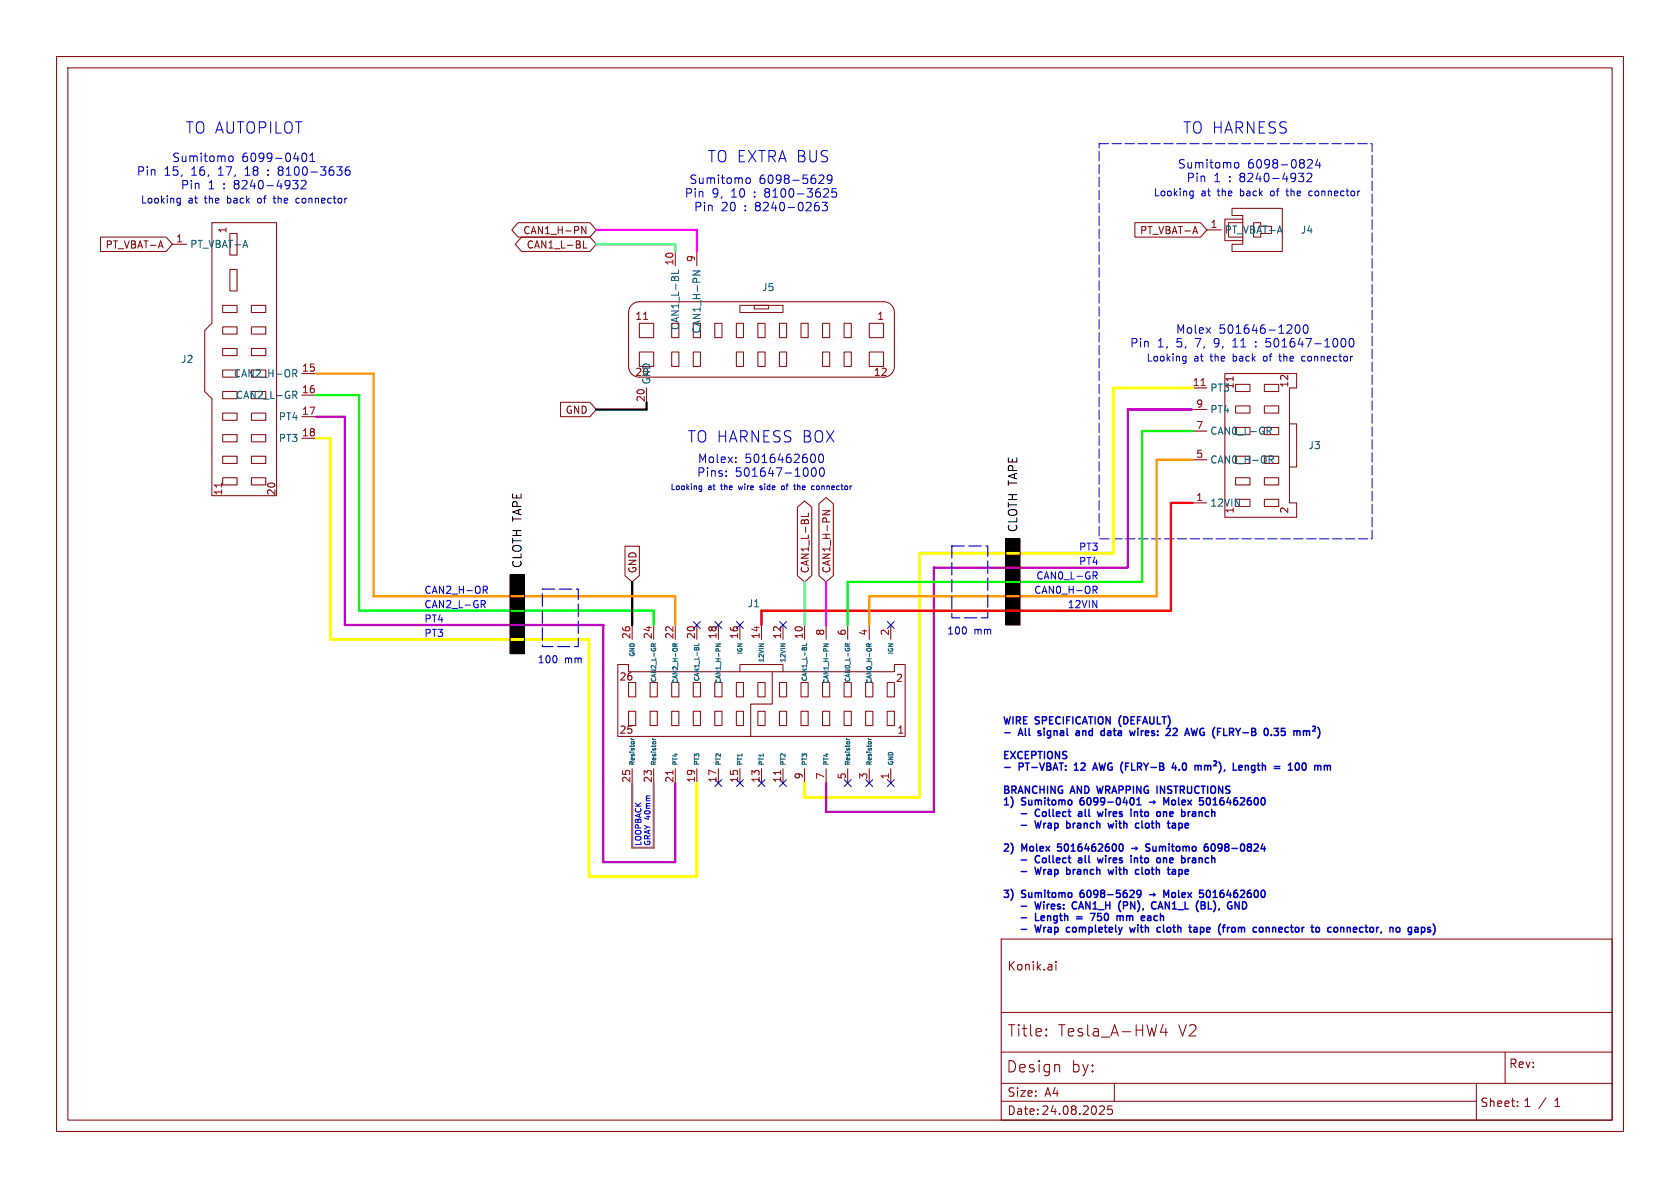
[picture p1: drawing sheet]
<svg xmlns="http://www.w3.org/2000/svg" width="297mm" height="210mm" viewBox="0 0 297 210" stroke-linecap="round" stroke-linejoin="round" font-family="sans-serif">
<g fill="none" stroke="#840000" stroke-width=".18">
<path d="M10 10h277v190h-277zM12 12h273v186h-273zM37.5 39.4h11.4v48.2h-11.4v-17.1l-1.3-1.3v-10.8l1.3-1.2zM91.6 39.4h12.7l1.1 1.2-1.1 1.3h-12.7l-1.1-1.3zM200.6 39.4h11.6l1.2 1.2-1.2 1.3h-11.6zM217.8 36.8h8.9v7.7h-8.9v-1.3h1.9v-5.1h-1.9zM219.7 38.7h-3.2v3.8h3.2M219.7 39.4h-2.5v2.5h2.5M17.8 41.9h11.6l1.1 1.3-1.1 1.3h-11.6zM28.4 42.6l.4 1.3M30.5 43.2h2.5M39.4 57.8h2.5v1.3h-2.5z"/>
<path d="M39.4 54h2.5v1.2h-2.5zM40.6 47.6h1.3v3.8h-1.3zM40.6 41.3h1.3v3.8h-1.3zM44.4 57.8h2.6v1.3h-2.6zM44.4 54h2.6v1.2h-2.6zM92.2 41.9h12.1l1.1 1.3-1.1 1.3h-12.1l-1.1-1.3zM102.9 40l.7 1.3v-1.3M103.2 42.6v1.3h.6M111.7 53.9l.5-.4 .8-.2h43.2a1.9 1.9 0 0 1 1.9 1.9v9.6a1.91 1.91 0 0 1-1.9 1.9h-43.2a1.9 1.9 0 0 1-1.9-1.9v-9.7l.2-.7zM113 57.2h2.6v2.5h-2.6zM113.8 56.5h.7M118.7 57.2h1.3v2.5h-1.3z"/>
<path d="M119.4 44.5v2.5M122.6 57.2h1.2v2.5h-1.2zM123.2 44.5v2.5M126.4 57.2h1.2v2.5h-1.2zM130.2 57.2h1.2v2.5h-1.2zM130.8 54h7.6v1.2h-7.6zM133.3 54h2.6v.6h-2.6zM134 57.2h1.3v2.5h-1.3zM137.8 57.2h1.3v2.5h-1.3zM141.6 57.2h1.3v2.5h-1.3zM145.4 57.2h1.3v2.5h-1.3zM149.2 57.2h1.3v2.5h-1.3z"/>
<path d="M153.7 57.2h2.5v2.5h-2.5zM211.3 40l.4 1.3M213.4 40.6h2.5M222.9 40v-.6h-1.3v2.5h1.3v-.6M39.4 76.8h2.5v1.3h-2.5zM39.4 73h2.5v1.3h-2.5zM39.4 69.2h2.5v1.3h-2.5zM39.4 65.4h2.5v1.3h-2.5zM39.4 61.6h2.5v1.3h-2.5zM44.4 76.8h2.6v1.3h-2.6zM44.4 73h2.6v1.3h-2.6zM44.4 61.6h2.6v1.3h-2.6z"/>
<path d="M53.3 77.5h2.6M53.3 73.7h2.6M53.3 69.9h2.6M53.3 66h2.6M99.1 71.1h5.2l1.1 1.3-1.1 1.3h-5.2zM113 62.2h2.6v2.6h-2.6zM114.3 68.6v2.5M118.7 62.2h1.3v2.6h-1.3zM122.6 62.2h1.2v2.6h-1.2zM130.2 62.2h1.2v2.6h-1.2zM134 62.2h1.3v2.6h-1.3zM137.8 62.2h1.3v2.6h-1.3z"/>
<path d="M145.4 62.2h1.3v2.6h-1.3zM149.2 62.2h1.3v2.6h-1.3zM153.7 62.2h2.5v2.6h-2.5zM156.1 65.1l.4 .1 .2 .3-.8 .9h.8M210.8 68.6h2.6M210.8 72.4h2.6M210.8 76.2h2.6M216.5 66h12.7v2.6h-1.2v6.3h1.2v7.7h-1.2v6.3h1.2v2.5h-12.7zM218 66.6v.7M218.4 67.9h2.6v1.3h-2.6zM218.4 71.8h2.6v1.2h-2.6zM223.5 67.9h2.6v1.3h-2.6z"/>
<path d="M223.5 71.8h2.6v1.2h-2.6zM223.5 75.6h2.6v1.2h-2.6zM227.7 66.3v.8l-1-.8-.3 .2v.4M228 74.9v7.7M39.2 85.4v.7M39.4 84.5h2.5v1.2h-2.5zM39.4 80.6h2.5v1.3h-2.5zM44.4 84.5h2.6v1.2h-2.6zM44.4 80.6h2.6v1.3h-2.6zM47.3 85.8a.68 .68 0 0 1 .7-.4 .68 .68 0 0 1 .6 .4M110.5 96.6h2.5v5.2l-1.2 1.1-1.3-1.1zM141 89.7l1.2-1.2 1.3 1.2v12.1l-1.3 1.1-1.2-1.1z"/>
<path d="M142.9 90.7v.6h-1.3M144.8 89.1l1.2-1.2 1.3 1.2v12.7l-1.3 1.1-1.2-1.1zM145.5 90.3h1.2l-1.2 .7M210.8 81.3h2.6M210.8 88.9h2.6M218.4 84.5h2.6v1.2h-2.6zM218.4 88.3h2.6v1.2h-2.6zM223.5 80.6h2.6v1.3h-2.6zM223.5 84.5h2.6v1.2h-2.6zM223.5 88.3h2.6v1.2h-2.6zM109.2 117.5h1.9v1.2h19.7v-1.2h7.6v1.2h19.7v-1.2h1.9v12.7h-50.8zM111.8 110.5v2.5"/>
<path d="M115.6 110.5v2.5M119.4 110.5v2.5M123.2 110.5v2.5M127 110.5v2.5M130.8 118.7h7.6M130.8 110.5v2.5M134.6 110.5v2.5M136.5 118.7v5.8h-3.8v5.7M138.4 110.5v2.5M142.2 110.5v2.5M146 110.5v2.5M149.9 110.5v2.5"/>
<path d="M153.7 110.5v2.5M157.5 110.5v2.5M111.1 120.7h1.3v2.5h-1.3zM111.1 125.7h1.3v2.6h-1.3zM111.8 135.9v2.5M114.9 120.7h1.3v2.5h-1.3zM114.9 125.7h1.3v2.6h-1.3zM115.6 135.9v2.5M118.7 120.7h1.3v2.5h-1.3zM118.7 125.7h1.3v2.6h-1.3zM119.4 135.9v2.5M122.6 120.7h1.2v2.5h-1.2z"/>
<path d="M122.6 125.7h1.2v2.6h-1.2zM123.2 135.9v2.5M126.4 120.7h1.2v2.5h-1.2zM126.4 125.7h1.2v2.6h-1.2zM127 135.9v2.5M130.2 120.7h1.2v2.5h-1.2zM130.2 125.7h1.2v2.6h-1.2zM130.8 135.9v2.5M134 120.7h1.3v2.5h-1.3zM134 125.7h1.3v2.6h-1.3zM134.6 135.9v2.5M137.8 120.7h1.3v2.5h-1.3z"/>
<path d="M137.8 125.7h1.3v2.6h-1.3zM138.4 135.9v2.5M141.6 120.7h1.3v2.5h-1.3zM141.6 125.7h1.3v2.6h-1.3zM142.2 135.9v2.5M145.4 120.7h1.3v2.5h-1.3zM145.4 125.7h1.3v2.6h-1.3zM146 135.9v2.5M149.2 120.7h1.3v2.5h-1.3zM149.2 125.7h1.3v2.6h-1.3zM149.9 135.9v2.5M153 120.7h1.3v2.5h-1.3z"/>
<path d="M153 125.7h1.3v2.6h-1.3zM153.7 135.9v2.5M156.8 120.7h1.3v2.5h-1.3zM156.8 125.7h1.3v2.6h-1.3zM157.5 135.9v2.5M177 179h108M177 166h108v32h-108zM186.7 170v.1M186.7 170.5v1M177 191.5h108M177 186h108M177 194.7h84"/>
<path d="M185 183h.1l-.1 .1M185 183h-.1l.1 .1M185 181.9v.2M185 183v.1M185 181.9l.1 .1-.1 .1M185 181.9l-.1 .1 .1 .1M187.2 188.3l.1 1.2M195 195.5l.2 .3v.3l-.9 .9h.9M196.6 195.5h-.7l-.1 .7 .2-.1h.5l.2 .3-.1 .5-.2 .1-.6-.1M197 191.5v3.2M205.6 181l-.5 1.5h1.3M206.1 181.8v1.3"/>
<path d="M261 191.5v6.5M266.1 186v5.5M268.3 195.5v.1M268.3 194.7v.1M273.3 194l-1.3 2"/>
</g>
<path d="M177.8 95.3h2.5v15.2h-2.5zM90.2 101.6h2.5v14h-2.5z" fill="#000"/>
<g fill="none" stroke="#006464" stroke-width=".18">
<path d="M226.2 39.9l.5 1.3M43.4 42.5l.4 1.3M120 47.7v.6h-1.3M122.5 47.9h1.3l-1.3 .7M51.8 69.2h.4l.3 .2-.1 .4h-.6M51.8 65.3h.4l.3 .3-.1 .4h-.6M52.1 69.8l.4 .6M52.1 66l.4 .6M224 75.5h.5l.2 .3-.1 .3-.6 .1M224.3 76.2l.4 .6M224.4 80.6h.5l.2 .2-.1 .4-.6 .1M224.7 81.3l.4 .6"/>
<path d="M115.1 114.2v-.3l.2-.1 .2 .1 .1 .3M115.9 113.8l-.3 .3M118.9 114.2v-.3l.2-.1 .2 .1 .1 .3M119.7 113.8l-.3 .3M123.6 113.7v.4h-.8M126.6 113.8h.8l-.8 .5h.8M134.2 113.8h.8l-.8 .5M138 113.8h.8l-.8 .5M142.6 113.7v.4h-.8M145.6 113.8h.8l-.8 .5h.8M149.4 114.2v-.3l.2-.1 .2 .1v.3M150.2 113.8l-.4 .3"/>
<path d="M153.2 114.2v-.3l.2-.1 .2 .1 .1 .3M154 113.8l-.3 .3M111.6 130.7h.5M111.6 130.5l.1 .2M115.4 130.7h.5M115.4 130.5l.2 .2M149.7 130.7h.5M149.7 130.5l.1 .2M153.5 130.7h.5M153.5 130.5l.2 .2"/>
</g>
<path d="M212.3 68.2h.8M119 136.2v.7M138 136.2v.7" fill="none" stroke="#a90000" stroke-width=".18"/>
<path d="M194.3 25.4h48.3v69.9h-48.3v-69.9" fill="none" stroke="#0000c2" stroke-width=".18" stroke-dasharray="1.7 .6"/>
<path d="M85.1 106.2h.5l.2 .2-.1 .4h-.6M85.4 106.8l.4 .6M85.4 103.6h.5l.3 .3-.2 .3-.6 .1M85.7 104.3l.5 .6M193.2 103.6h.5l.3 .3-.2 .3-.6 .1M193.2 101.1h.5l.3 .2-.2 .4-.6 .1M193.5 101.8l.5 .6M193.5 104.3l.5 .6" fill="none" stroke="#00f" stroke-width=".18"/>
<path d="M55.9 69.9h7.6v38.1h52.1v2.5M210.8 76.2h-8.9v26.7h-52v7.6" fill="none" stroke="#0f0" stroke-width=".41"/>
<path d="M58.4 77.5v35.5h45.7v41.9h19.1v-16.5M210.8 68.6h-14v29.2h-34.2v43.2h-20.4v-2.6" fill="none" stroke="#ff0" stroke-width=".5"/>
<path d="M55.9 73.7h5.1v36.8h45.7v41.9h12.7v-14M210.8 72.4h-11.4v27.9h-34.3v43.2h-19.1v-5.1" fill="none" stroke="#c200c2" stroke-width=".41"/>
<path d="M55.9 66h10.1v39.4h53.4v5.1M210.8 81.3h-6.3v24.1h-50.8v5.1" fill="none" stroke="#f90" stroke-width=".41"/>
<path d="M105.4 43.2h14v1.3M142.2 102.9v7.6" fill="none" stroke="#0ff" stroke-width=".4"/>
<path d="M114.3 71.1v1.3h-8.9M111.8 102.9v7.6" fill="none" stroke="#000" stroke-width=".4"/>
<path d="M105.4 40.6h17.8v3.9M146 102.9v7.6" fill="none" stroke="#f0f" stroke-width=".4"/>
<path d="M210.8 88.9h-3.8v19.1h-72.4v2.5" fill="none" stroke="#f00" stroke-width=".41"/>
<path d="M55.9 77.5h2.5" fill="none" stroke="#ff0" stroke-width=".41"/>
<path d="M111.8 138.4v11.5h3.8v-11.5" fill="none" stroke="#848484" stroke-width=".41"/>
<g fill="none" stroke="#000084" stroke-width=".18">
<path d="M122.6 109.9l1.2 1.2M123.8 109.9l-1.2 1.2M126.4 109.9l1.2 1.2M127.6 109.9l-1.2 1.2M130.2 109.9l1.2 1.2M131.4 109.9l-1.2 1.2M137.8 109.9l1.2 1.2M139 109.9l-1.2 1.2M156.9 109.9l1.2 1.2M158.1 109.9l-1.2 1.2M126.4 137.8l1.2 1.2M127.6 137.8l-1.2 1.2"/>
<path d="M130.2 137.8l1.2 1.2M131.4 137.8l-1.2 1.2M134 137.8l1.2 1.2M135.2 137.8l-1.2 1.2M137.8 137.8l1.2 1.2M139 137.8l-1.2 1.2M149.3 137.8l1.2 1.2M150.5 137.8l-1.2 1.2M153.1 137.8l1.2 1.2M154.3 137.8l-1.2 1.2M156.9 137.8l1.2 1.2M158.1 137.8l-1.2 1.2"/>
</g>
<g fill="none" stroke="#0000c2" stroke-width=".18">
<path d="M31.5 35l.4 .1M31.9 35v1.1l-.1 .2h-.4M31.9 35.8l-.4 .1M40.5 27.7l.2-.1 .4 .1 .1 .6-.1 .2-.4 .1-.2-.2zM48.3 35h.4M48.4 34.6l.1 1.2M52.7 31.9l-.5 .6 .4 .1 .1 .5-.3 .3h-.4M52.8 35l-.4 .1-.1 .2 .1 .5 .4 .1M53.5 27.2l.2-.1a.81 .81 0 0 1 .6 .6 .81 .81 0 0 1-.3 .8l-.1 .1a.81 .81 0 0 1-.4-1.4zM54 32v.5l-.8 .9h.9M54.8 28.6h.8M54.8 27.5l.4-.4v1.5"/>
<path d="M59.5 29.5h1l-.5 .5M60.4 30.2v.6M61.8 29.5a.59 .59 0 0 0-.8 .6v.6l.2 .2 .4 .1 .2-.2 .1-.5-.1-.2-.5-.1-.3 .3M131.9 31.6l.3-.2 .4 .2 .1 .6-.2 .2h-.3l-.3-.1zM144.3 36.3l.4 .1 .1 .2v.5l-.5 .2M144.8 31.1l.6-.2 .2 .2 .1 .3-1 1h1M145.3 35.8h1l-.5 .5 .4 .2v.6l-.2 .2h-.5l-.2-.2M145.8 33.4h.5l.2 .4-1 1.1h1M147.1 31.6l-.3 .3h-.3l-.3-.3 .2-.6 .4-.1 .2 .2a.99 .99 0 0 1-.3 1.3h-.3M147.8 33.4h-.7l-.1 .7 .3-.2 .5 .1 .1 .2-.1 .5-.2 .2-.6-.2M210.6 33.8h.3M210.9 33.8v1l-.1 .2h-.3"/>
<path d="M210.9 34.6h-.3M218.3 28.9l.2-.2 .4 .2 .1 .5-.1 .2-.4 .1-.2-.1zM227.3 33.8h.5M227.5 33.3l.1 1.3M230.5 30.6l-.5 .6 .4 .1 .1 .5-.3 .3h-.4M231.1 30.7l.5-.1 .2 .2 .1 .3-.9 1h.9M231.2 28.4l.5-.2 .2 .2 .1 .2-.9 1.1h.9M231.9 33.8h-.4l-.1 .2v.5l.5 .1M232.9 28.1l-.3 1.1h.9M233.3 28.7v1M229.1 57.6l.2-.2a.81 .81 0 0 1 .6 .6 .81 .81 0 0 1-.3 .8l-.1 .1a.81 .81 0 0 1-.4-1.3zM230.5 57.6l.2-.2a.81 .81 0 0 1 .6 .6 .81 .81 0 0 1-.3 .8l-.1 .1a.81 .81 0 0 1-.4-1.3z"/>
<path d="M237.4 59.8a.81 .81 0 0 1 .6 .7 .81 .81 0 0 1-.3 .8h-.3M238.6 60l.3-.2a.81 .81 0 0 1 .5 .7 .81 .81 0 0 1-.3 .8h-.1a.81 .81 0 0 1-.4-1.3zM209.3 63h.4M209.7 63v1l-.1 .2-.4 .1M209.7 63.8h-.4M222 61.2v.1M222 60.4v.1M226.1 63h.4M226.2 62.6l.1 1.2M230.6 63h-.4l-.1 .2 .1 .5 .4 .1M123.7 86.5h.3M123.7 85.9h.3"/>
<path d="M124 85.9v.8l-.3 .2M128.4 84.1v.1M128.4 83.3v.1M130.1 81.6v.2M130.1 80.8v.2M130.5 85.9l.2 .7M134.3 86.5l.3 .1M134.6 85.9l-.3 .1 .1 .2h.2M138.2 86l.1-.1 .3 .1v.5h-.4zM141 85.6v1M141.1 85.9l-.1 .1M143.8 82.7a.81 .81 0 0 1 .6 .6 .81 .81 0 0 1-.3 .8l-.2 .1a.81 .81 0 0 1-.3-1.4"/>
<path d="M143.8 80.3a.94 .94 0 0 1 0 1.5M144.7 85.9l-.4 .2 .1 .4 .3 .1M144.9 80.4l.2-.1a.81 .81 0 0 1 .6 .6 .81 .81 0 0 1-.3 .8l-.2 .1a.81 .81 0 0 1-.3-1.4zM145 82.8l.2-.1a.81 .81 0 0 1 .6 .6 .81 .81 0 0 1-.3 .8l-.1 .1a.81 .81 0 0 1-.4-1.4z"/>
</g>
<g fill="none" stroke="#0000c2" stroke-width=".25">
<path d="M177.6 129.5h1M177.6 135.7h1M183.5 130h.1M183.6 129.2v.3M189.9 136.2h.7M190 135.2h-.1M190.3 129.2h.3l.2 .2M190.8 129.5h-.4l-.2 .2 .2 .3h.4M193.2 136.2l.4-1.3 .4 1.3M193.3 135.8h.6M193.9 139l.3 1.2M194.9 129.2h.3"/>
<path d="M195.2 130h-.3M195.2 128.7v1.3M200.7 129.2l-.3 .8M201.2 129.2v.8M207.5 134.8l-.3 .9h.8M207.8 135.3v.9M208.1 129.3l-.8 .7h.8M208.5 136v.2M211.7 128.7l-.3 1.3-.3-.9M212.2 129v.7M213 135.3v.9M213 135.4l.3-.1 .2 .2"/>
<path d="M213.5 135.5l.2-.2 .3 .1v.8M213.5 135.5v.7M214.6 134.6l.3-.1 .2 .2-.1 .2-.4 .5h.5M215.5 134.7a1.46 1.46 0 0 1 0 1.9M216.5 136.1l-.1 .2M218 134.9v1.3h.6M219 135.7l.6-.1-.1-.2-.3-.1-.2 .2 .1 .6h.4M220.1 135.4l.4-.1 .2 .2M220.1 135.3v.9M225.2 128.7h.8l-.4 .5 .4 .2v.4l-.2 .2h-.4M226.5 129.9l.2 .1h.4M227.2 128.7h-.6l-.1 .7 .2-.2 .4 .1"/>
<path d="M227.8 136.2h.7M227.8 135.2l.3-.3v1.3M229 135.4l.1-.4 .2-.1 .3 .1 .1 .4M230.2 135.4l.1-.4 .2-.1a.68 .68 0 0 1 .4 .6 .68 .68 0 0 1-.4 .7l-.1-.1M232.1 128.4h.3l.1 .2v.2l-.4 .4h.4M233 128.6a1.46 1.46 0 0 1 0 1.9M180.5 143.8h1M180.5 145.9h1M180.5 152h1M180.5 154.1h1M183 145.1l.3 1.3 .2-.9 .2 .9 .3-1.3M183 153.3l.3 1.3 .2-1 .2 1 .3-1.3"/>
<path d="M183 159.4l.3 1.3 .2-.9 .2 .9 .3-1.3M183.1 143.4a.57 .57 0 0 0 0 .7 .57 .57 0 0 0 .7 .1M183.1 151.5a.57 .57 0 0 0 0 .8 .57 .57 0 0 0 .7 .1M186.9 150.3l.1 .1M187 149.2v.5M189.7 145.5v.9M189.7 153.7v.9M190.1 145.5l-.4 .3M190.1 153.7l-.4 .2M191 141.3v.9M191 157.7v.8M191 141.6l-.1 .1"/>
<path d="M191 158l-.1 .1M191.1 143.5l.1 .2v.6M191.1 151.7l.1 .1v.7M191.2 143.8h-.4M191.2 144.3h-.4M191.2 152h-.4M191.2 152.4l-.4 .1M191.8 143.1v1l.2 .2M191.8 151.2v1.1l.2 .2M195.5 143.5v.8M195.5 151.7v.8M196.1 143.5v.8"/>
<path d="M196.1 151.7v.8M196.1 143.6v.1M196.1 151.8v.1M197.3 145.5v.9M197.3 153.7v.9M197.8 145.5h.5M197.8 153.7h.5M197.9 149.4l.2-.2a.68 .68 0 0 1 .5 .6 .68 .68 0 0 1-.5 .7l-.2-.3M198 145.1v1.2M198 153.3v1.2M199.3 159.7l-.1 .3M200.1 150h.9"/>
<path d="M200.4 141.3l.1 .5-.1 .4-.2 .1M201 142.3h.7M201.1 141.3l-.1 .1M201.3 141v1.3M201.5 143.5h.5M201.7 157.9l-.2 .3h-.3l-.2-.3 .1-.5h.4l.1 .1a.84 .84 0 0 1-.3 1.1h-.2M201.8 144.3h.2M201.8 152.4l.2 .1M202.4 151.8v.5l.2 .2M202.6 145.6l.3-.1 .3 .3-.2 .5h-.4M202.6 153.8l.3-.1 .3 .2-.2 .6h-.4M202.6 143.5l-.2 .2v.4l.2 .2"/>
<path d="M203.2 141.8h1M203.2 158.2h1M206.8 144.1l.2 .2h.3M206.8 152.3l.2 .2 .3-.1M207.4 143.7v.1l-.6 .1M207.4 151.8v.2l-.6 .1M208.5 145.5l.4 .1 .1 .2v.5l-.5 .1M208.5 153.7l.4 .1 .1 .1v.5l-.5 .2M208.9 143.1v1.2M208.9 151.2v1.3M209.6 145.6v.7M209.6 153.8v.7"/>
<path d="M210.1 145.8l-.6 .2M210.1 154l-.6 .1M212 143.5v.8M212 151.7v.8M213.3 149.2h.2M213.3 141.3v.7l.4 .3M213.4 149.7l.2 .2v.3l-.2 .3M213.7 157.4a.68 .68 0 0 0-.5 .6 .68 .68 0 0 0 .5 .6M214.5 149.2a.68 .68 0 0 0-.4 .6 .68 .68 0 0 0 .4 .7M219.7 159.4v1.3l.6-.2 .1-.4-.1-.4M180.5 160.2h1M180.5 162.2h1"/>
<path d="M180.5 164.3h1M183 163.5l.3 1.3 .2-.9 .2 .9 .3-1.3M183.1 161.5v1.2h.6M184.2 161.9l-.2 .2v.4l.2 .2M184.6 162.2l-.6 .1M189.6 164.5l.3 .3 .3-.1M190.3 162.1h1M190.3 162.4h1M190.7 160.7l.4-1.3 .4 1.3M190.8 160.3h.6M193.6 161.5l-.5 1.2M194.1 161.5l-.1 .6 .2-.2"/>
<path d="M194.5 161.9l.2 .3v.4l-.2 .1-.5-.1M199.2 161.9v.8M199.2 162l.3-.1 .2 .2M199.7 162.1v.6M199.9 161.9l-.2 .2M200.7 163.9l-.3 .9M201.2 163.9v.9M201.6 163.9h.5M201.8 163.5v1.2M204.1 162.7h.5M204.7 160.7l.5-1.3 .4 1.3M204.8 160.3h.7"/>
<path d="M206 160.7v-1.3l.7 1.3M206.4 164l.3-.1 .3 .3-.2 .5h-.4M212.3 163.9l.4 .1 .1 .2v.5l-.5 .1M213.4 164v.7M213.6 160.7h.6M213.9 164.2l-.6 .2M214.6 161.1l-.1 .1M215.8 163.3l-.2 .3M218 163.9l.3 .1 .1 .2-.1 .5-.3 .1M218.9 163.9v.9M219 164h-.1M225 164l.2-.1 .3 .1v.8"/>
<path d="M225 163.9v.9M236.5 164.2l-.3-.3-.3 .1-.1 .2 .1 .5 .3 .1 .3-.3M239.3 164.1l.1-.2h.3l.2 .2M239.3 164.6l.1 .2 .4-.1M239.9 164.2l-.6 .2M250.1 164h.5l.1 .8M250.7 164.2l-.4 .1-.2 .2 .2 .3 .4-.1M251.3 163.9v1.3M251.3 164.7l.1 .1M251.4 163.9l-.1 .1M253.3 163.3l.3 .4"/>
</g>
<path d="M177.8 95.3h2.5v15.2h-2.5zM90.2 101.6h2.5v14h-2.5z" fill="none" stroke="#000" stroke-width=".18"/>
<path d="M168.3 96.5h6.3v12.7h-6.3zM95.9 104.1h6.3v10.2h-6.3z" fill="none" stroke="#0000c2" stroke-width=".2" stroke-dasharray="2.2 .8"/>
<g font-size="2.8" fill="#0000c2">
<text x="32.8" y="23.8">TO AUTOPILOT</text>
<text x="209.1" y="23.8">TO HARNESS</text>
<text x="125.1" y="28.9">TO EXTRA BUS</text>
<text x="121.5" y="78.4">TO HARNESS BOX</text>
</g>
<g font-size="2.8" fill="#840000">
<text x="178" y="183.5">Title:</text>
<text x="186.9" y="183.5">Tesla_A-HW4</text>
<text x="208.2" y="183.5">V2</text>
<text x="177.8" y="189.8">Design</text>
<text x="189.3" y="189.8">by:</text>
</g>
<g font-size="2.1" fill="#0000c2">
<text x="30.4" y="28.9">Sumitomo</text>
<text x="42.7" y="28.9">6099-0401</text>
<text x="24.1" y="31.3">Pin</text>
<text x="29" y="31.3">15,</text>
<text x="31.9" y="33.7">Pin</text>
<text x="33.8" y="31.3">16,</text>
<text x="36.8" y="33.7">1</text>
<text x="38.7" y="31.3">17,</text>
<text x="39.5" y="33.7">: 8240-4932</text>
<text x="43.6" y="31.3">18</text>
<text x="47.7" y="31.3">: 8100-3636</text>
<text x="121" y="35.1">Pin</text>
<text x="121.8" y="32.7">Sumitomo</text>
<text x="125.8" y="35.1">9,</text>
<text x="129.3" y="35.1">10</text>
<text x="133.4" y="35.1">: 8100-3625</text>
<text x="134.2" y="32.7">6098-5629</text>
<text x="208.2" y="30">Sumitomo</text>
<text x="209.7" y="32.4">Pin</text>
<text x="214.6" y="32.4">1</text>
<text x="217.3" y="32.4">: 8240-4932</text>
<text x="220.5" y="30">6098-0824</text>
<text x="122.6" y="37.6">Pin</text>
<text x="127.5" y="37.6">20</text>
<text x="131.6" y="37.6">: 8240-0263</text>
<text x="207.8" y="59.2">Molex</text>
<text x="215.5" y="59.2">501646-1200</text>
<text x="199.7" y="61.6">Pin</text>
<text x="204.6" y="61.6">1,</text>
<text x="208" y="61.6">5,</text>
<text x="211.5" y="61.6">7,</text>
<text x="214.9" y="61.6">9,</text>
<text x="218.3" y="61.6">11</text>
<text x="222.5" y="61.6">: 501647-1000</text>
<text x="123.3" y="82.1">Molex:</text>
<text x="131.7" y="82.1">5016462600</text>
<text x="123.1" y="84.5">Pins:</text>
<text x="129.9" y="84.5">501647-1000</text>
</g>
<g font-size="2.1">
<text x="180" y="94.2" transform="rotate(-90 180 94.2)">CLOTH TAPE</text>
<text x="92.4" y="100.5" transform="rotate(-90 92.4 100.5)">CLOTH TAPE</text>
</g>
<g font-size="2.1" fill="#840000">
<text x="178" y="171.8">Konik.ai</text>
<text x="266.7" y="189">Rev:</text>
<text x="178" y="197.3">Date: 24.08.2025</text>
<text x="178" y="194.1">Size:</text>
<text x="184.7" y="194.1">A4</text>
<text x="261.6" y="195.9">Sheet:</text>
<text x="269.2" y="195.9">1</text>
<text x="274.8" y="195.9">1</text>
</g>
<g font-size="1.8" fill="#0000c2">
<text x="203.9" y="34.9">Looking</text>
<text x="212.3" y="34.9">at</text>
<text x="215.4" y="34.9">the</text>
<text x="219.5" y="34.9">back</text>
<text x="225.1" y="34.9">of</text>
<text x="228.1" y="34.9">the</text>
<text x="232.3" y="34.9">connector</text>
<text x="24.8" y="36.2">Looking</text>
<text x="33.2" y="36.2">at</text>
<text x="36.3" y="36.2">the</text>
<text x="40.4" y="36.2">back</text>
<text x="46" y="36.2">of</text>
<text x="49.1" y="36.2">the</text>
<text x="53.2" y="36.2">connector</text>
<text x="202.6" y="64.1">Looking</text>
<text x="211" y="64.1">at</text>
<text x="214.1" y="64.1">the</text>
<text x="218.2" y="64.1">back</text>
<text x="223.8" y="64.1">of</text>
<text x="226.9" y="64.1">the</text>
<text x="231" y="64.1">connector</text>
<text x="167.4" y="112.4">100</text>
<text x="172.2" y="112.4">mm</text>
<text x="95" y="117.5">100</text>
<text x="99.8" y="117.5">mm</text>
<text x="177.2" y="128.4">WIRE</text>
<text x="180.2" y="130.5">All</text>
<text x="183.1" y="128.4">SPECIFICATION</text>
<text x="184.1" y="130.5">signal</text>
<text x="191.3" y="130.5">and</text>
<text x="196.3" y="130.5">data</text>
<text x="198.4" y="128.4">(DEFAULT)</text>
<text x="201.9" y="130.5">wires:</text>
<text x="208.8" y="130.5">22</text>
<text x="212.7" y="130.5">AWG (FLRY-B</text>
<text x="227.6" y="130.5">0.35</text>
<text x="177.2" y="134.5">EXCEPTIONS</text>
<text x="180.2" y="136.6">PT-VBAT:</text>
<text x="190.5" y="136.6">12</text>
<text x="194.4" y="136.6">AWG (FLRY-B</text>
<text x="209.3" y="136.6">4.0</text>
<text x="221.1" y="136.6">Length</text>
<text x="228.9" y="136.6">=</text>
<text x="231.9" y="136.6">100</text>
<text x="177.2" y="140.7">BRANCHING</text>
<text x="177.2" y="142.7">1)</text>
<text x="180.7" y="142.7">Sumitomo</text>
<text x="189.4" y="140.7">AND</text>
<text x="191.5" y="142.7">6099-0401</text>
<text x="194.6" y="140.7">WRAPPING</text>
<text x="204.3" y="142.7">þÿ!’Molex</text>
<text x="205.6" y="140.7">INSTRUCTIONS</text>
<text x="214.2" y="142.7">5016462600</text>
<text x="184.6" y="144.8">Collect</text>
<text x="184.6" y="146.8">Wrap</text>
<text x="190.7" y="146.8">branch</text>
<text x="192.8" y="144.8">all</text>
<text x="196.7" y="144.8">wires</text>
<text x="198.6" y="146.8">with</text>
<text x="203" y="144.8">into</text>
<text x="203.9" y="146.8">cloth</text>
<text x="208.1" y="144.8">one</text>
<text x="210.1" y="146.8">tape</text>
<text x="213" y="144.8">branch</text>
<text x="177.2" y="150.9">2)</text>
<text x="180.7" y="150.9">Molex</text>
<text x="184.6" y="152.9">Collect</text>
<text x="184.6" y="155">Wrap</text>
<text x="187.6" y="150.9">5016462600</text>
<text x="190.7" y="155">branch</text>
<text x="192.8" y="152.9">all</text>
<text x="196.7" y="152.9">wires</text>
<text x="198.6" y="155">with</text>
<text x="201.1" y="150.9">þÿ!’Sumitomo</text>
<text x="203" y="152.9">into</text>
<text x="203.9" y="155">cloth</text>
<text x="208.1" y="152.9">one</text>
<text x="210.1" y="155">tape</text>
<text x="213" y="152.9">branch</text>
<text x="215" y="150.9">6098-0824</text>
<text x="177.2" y="159.1">3)</text>
<text x="180.7" y="159.1">Sumitomo</text>
<text x="184.6" y="161.1">Wires:</text>
<text x="191.5" y="159.1">6098-5629</text>
<text x="191.7" y="161.1">CAN1_H</text>
<text x="200.4" y="161.1">(PN),</text>
<text x="204.3" y="159.1">þÿ!’Molex</text>
<text x="206.7" y="161.1">CAN1_L</text>
<text x="214.2" y="159.1">5016462600</text>
<text x="215.1" y="161.1">(BL),</text>
<text x="184.6" y="163.2">Length</text>
<text x="184.6" y="165.2">Wrap</text>
<text x="190.7" y="165.2">completely</text>
<text x="195.5" y="163.2">750</text>
<text x="200.6" y="163.2">mm</text>
<text x="202.4" y="165.2">with</text>
<text x="205.4" y="163.2">each</text>
<text x="207.7" y="165.2">cloth</text>
<text x="213.9" y="165.2">tape</text>
<text x="219.5" y="165.2">(from</text>
<text x="226.2" y="165.2">connector</text>
<text x="237.1" y="165.2">to</text>
<text x="240.4" y="165.2">connector,</text>
<text x="251.9" y="165.2">no</text>
</g>
<g font-size="1.8" fill="#840000">
<text x="40.2" y="41.3" transform="rotate(-90 40.2 41.3)">1</text>
<text x="92.4" y="41.6">CAN1_H-PN</text>
<text x="201.4" y="41.6">PT_VBAT-A</text>
<text x="18.6" y="44.1">PT_VBAT-A</text>
<text x="93" y="44.1">CAN1_L-BL</text>
<text x="112.2" y="56.7">11</text>
<text x="155" y="56.7">1</text>
<text x="153.8" y="66.6">12</text>
<text x="227.9" y="69.2" transform="rotate(-90 227.9 69.2)">12</text>
<text x="99.9" y="73.3">GND</text>
<text x="39.5" y="87.7" transform="rotate(-90 39.5 87.7)">11</text>
<text x="48.9" y="88.2" transform="rotate(-90 48.9 88.2)">20</text>
<text x="218.3" y="90.9" transform="rotate(-90 218.3 90.9)">1</text>
<text x="227.9" y="90.9" transform="rotate(-90 227.9 90.9)">2</text>
<text x="112.7" y="101.4" transform="rotate(-90 112.7 101.4)">GND</text>
<text x="143.2" y="101.4" transform="rotate(-90 143.2 101.4)">CAN1_L-BL</text>
<text x="147" y="101.4" transform="rotate(-90 147 101.4)">CAN1_H-PN</text>
<text x="109.4" y="120.5">26</text>
<text x="158.3" y="120.8">2</text>
<text x="109.4" y="129.9">25</text>
<text x="158.6" y="129.9">1</text>
</g>
<g font-size="1.8" fill="#a90000">
<text x="213.9" y="40.4">1</text>
<text x="31" y="42.9">1</text>
<text x="119.1" y="47" transform="rotate(-90 119.1 47)">10</text>
<text x="122.9" y="46.4" transform="rotate(-90 122.9 46.4)">9</text>
<text x="53.3" y="65.8">15</text>
<text x="53.3" y="69.6">16</text>
<text x="114" y="71.2" transform="rotate(-90 114 71.2)">20</text>
<text x="210.8" y="68.3">11</text>
<text x="53.3" y="77.2">18</text>
<text x="53.3" y="73.4">17</text>
<text x="211.4" y="72.1">9</text>
<text x="211.4" y="75.9">7</text>
<text x="211.4" y="81">5</text>
<text x="211.4" y="88.6">1</text>
<text x="111.5" y="113.1" transform="rotate(-90 111.5 113.1)">26</text>
<text x="115.3" y="113.1" transform="rotate(-90 115.3 113.1)">24</text>
<text x="119.1" y="113.1" transform="rotate(-90 119.1 113.1)">22</text>
<text x="122.9" y="113.1" transform="rotate(-90 122.9 113.1)">20</text>
<text x="126.7" y="113.1" transform="rotate(-90 126.7 113.1)">18</text>
<text x="130.6" y="113.1" transform="rotate(-90 130.6 113.1)">16</text>
<text x="134.4" y="113.1" transform="rotate(-90 134.4 113.1)">14</text>
<text x="138.2" y="113.1" transform="rotate(-90 138.2 113.1)">12</text>
<text x="142" y="113.1" transform="rotate(-90 142 113.1)">10</text>
<text x="145.8" y="112.5" transform="rotate(-90 145.8 112.5)">8</text>
<text x="149.6" y="112.5" transform="rotate(-90 149.6 112.5)">6</text>
<text x="153.4" y="112.5" transform="rotate(-90 153.4 112.5)">4</text>
<text x="157.2" y="112.5" transform="rotate(-90 157.2 112.5)">2</text>
<text x="142" y="137.9" transform="rotate(-90 142 137.9)">9</text>
<text x="145.8" y="137.9" transform="rotate(-90 145.8 137.9)">7</text>
<text x="149.6" y="137.9" transform="rotate(-90 149.6 137.9)">5</text>
<text x="153.4" y="137.9" transform="rotate(-90 153.4 137.9)">3</text>
<text x="157.2" y="137.9" transform="rotate(-90 157.2 137.9)">1</text>
<text x="111.5" y="138.5" transform="rotate(-90 111.5 138.5)">25</text>
<text x="115.3" y="138.5" transform="rotate(-90 115.3 138.5)">23</text>
<text x="119.1" y="138.5" transform="rotate(-90 119.1 138.5)">21</text>
<text x="122.9" y="138.5" transform="rotate(-90 122.9 138.5)">19</text>
<text x="126.7" y="138.5" transform="rotate(-90 126.7 138.5)">17</text>
<text x="130.6" y="138.5" transform="rotate(-90 130.6 138.5)">15</text>
<text x="134.4" y="138.5" transform="rotate(-90 134.4 138.5)">13</text>
<text x="138.2" y="138.5" transform="rotate(-90 138.2 138.5)">11</text>
</g>
<g font-size="1.8" fill="#006464">
<text x="216.4" y="41.5">PT_VBAT-A</text>
<text x="229.9" y="41.5">J4</text>
<text x="33.5" y="44">PT_VBAT-A</text>
<text x="134.6" y="51.7">J5</text>
<text x="120.2" y="58.5" transform="rotate(-90 120.2 58.5)">CAN1_L-BL</text>
<text x="124.1" y="59.1" transform="rotate(-90 124.1 59.1)">CAN1_H-PN</text>
<text x="31.9" y="64.4">J2</text>
<text x="41.3" y="66.9">CAN2_H-OR</text>
<text x="41.6" y="70.7">CAN2_L-GR</text>
<text x="111.7" y="66.6">20</text>
<text x="115.2" y="68.1" transform="rotate(-90 115.2 68.1)">GND</text>
<text x="213.9" y="69.4">PT3</text>
<text x="218.3" y="68.9" transform="rotate(-90 218.3 68.9)">11</text>
<text x="49.2" y="74.5">PT4</text>
<text x="213.9" y="73.3">PT4</text>
<text x="213.9" y="77.1">CAN0_L-GR</text>
<text x="49.2" y="78.3">PT3</text>
<text x="213.9" y="82.1">CAN0_H-OR</text>
<text x="231.2" y="79.6">J3</text>
<text x="213.9" y="89.8">12VIN</text>
<text x="132.1" y="107.5">J1</text>
</g>
<g font-size="1.8" fill="#00f">
<text x="190.7" y="100">PT4</text>
<text x="190.7" y="97.4">PT3</text>
<text x="74.9" y="105.1">CAN2_H-OR</text>
<text x="74.9" y="107.6">CAN2_L-GR</text>
<text x="182.7" y="105.1">CAN0_H-OR</text>
<text x="183.1" y="102.5">CAN0_L-GR</text>
<text x="188.7" y="107.6">12VIN</text>
<text x="74.9" y="110.1">PT4</text>
<text x="74.9" y="112.7">PT3</text>
</g>
<g font-size="1.4" fill="#0000c2">
<text x="118.4" y="86.8">Looking</text>
<text x="125.2" y="86.8">at</text>
<text x="127.7" y="86.8">the</text>
<text x="131" y="86.8">wire</text>
<text x="135" y="86.8">side</text>
<text x="139.1" y="86.8">of</text>
<text x="141.6" y="86.8">the</text>
<text x="145" y="86.8">connector</text>
<text x="113.6" y="149.6" transform="rotate(-90 113.6 149.6)">LOOPBACK</text>
<text x="115.2" y="149.6" transform="rotate(-90 115.2 149.6)">GRAY 40mm</text>
</g>
<g font-size="1.1" fill="#006464">
<text x="112.4" y="116.3" transform="rotate(-90 112.4 116.3)">GND</text>
<text x="131.4" y="115.9" transform="rotate(-90 131.4 115.9)">IGN</text>
<text x="135.2" y="117.3" transform="rotate(-90 135.2 117.3)">12VIN</text>
<text x="139.1" y="117.3" transform="rotate(-90 139.1 117.3)">12VIN</text>
<text x="158.1" y="115.9" transform="rotate(-90 158.1 115.9)">IGN</text>
<text x="116.2" y="120.8" transform="rotate(-90 116.2 120.8)">CAN2_L-GR</text>
<text x="120" y="121" transform="rotate(-90 120 121)">CAN2_H-OR</text>
<text x="123.8" y="120.6" transform="rotate(-90 123.8 120.6)">CAN1_L-BL</text>
<text x="127.6" y="121" transform="rotate(-90 127.6 121)">CAN1_H-PN</text>
<text x="142.9" y="120.6" transform="rotate(-90 142.9 120.6)">CAN1_L-BL</text>
<text x="146.7" y="121" transform="rotate(-90 146.7 121)">CAN1_H-PN</text>
<text x="150.5" y="120.8" transform="rotate(-90 150.5 120.8)">CAN0_L-GR</text>
<text x="154.3" y="121" transform="rotate(-90 154.3 121)">CAN0_H-OR</text>
<text x="112.4" y="135.4" transform="rotate(-90 112.4 135.4)">Resistor</text>
<text x="116.2" y="135.4" transform="rotate(-90 116.2 135.4)">Resistor</text>
<text x="120" y="135.4" transform="rotate(-90 120 135.4)">PT4</text>
<text x="123.8" y="135.4" transform="rotate(-90 123.8 135.4)">PT3</text>
<text x="127.6" y="135.4" transform="rotate(-90 127.6 135.4)">PT2</text>
<text x="131.4" y="135.4" transform="rotate(-90 131.4 135.4)">PT1</text>
<text x="135.2" y="135.4" transform="rotate(-90 135.2 135.4)">PT1</text>
<text x="139.1" y="135.4" transform="rotate(-90 139.1 135.4)">PT2</text>
<text x="142.9" y="135.4" transform="rotate(-90 142.9 135.4)">PT3</text>
<text x="146.7" y="135.4" transform="rotate(-90 146.7 135.4)">PT4</text>
<text x="150.5" y="135.4" transform="rotate(-90 150.5 135.4)">Resistor</text>
<text x="154.3" y="135.4" transform="rotate(-90 154.3 135.4)">Resistor</text>
<text x="158.1" y="135.4" transform="rotate(-90 158.1 135.4)">GND</text>
</g>
</svg>
